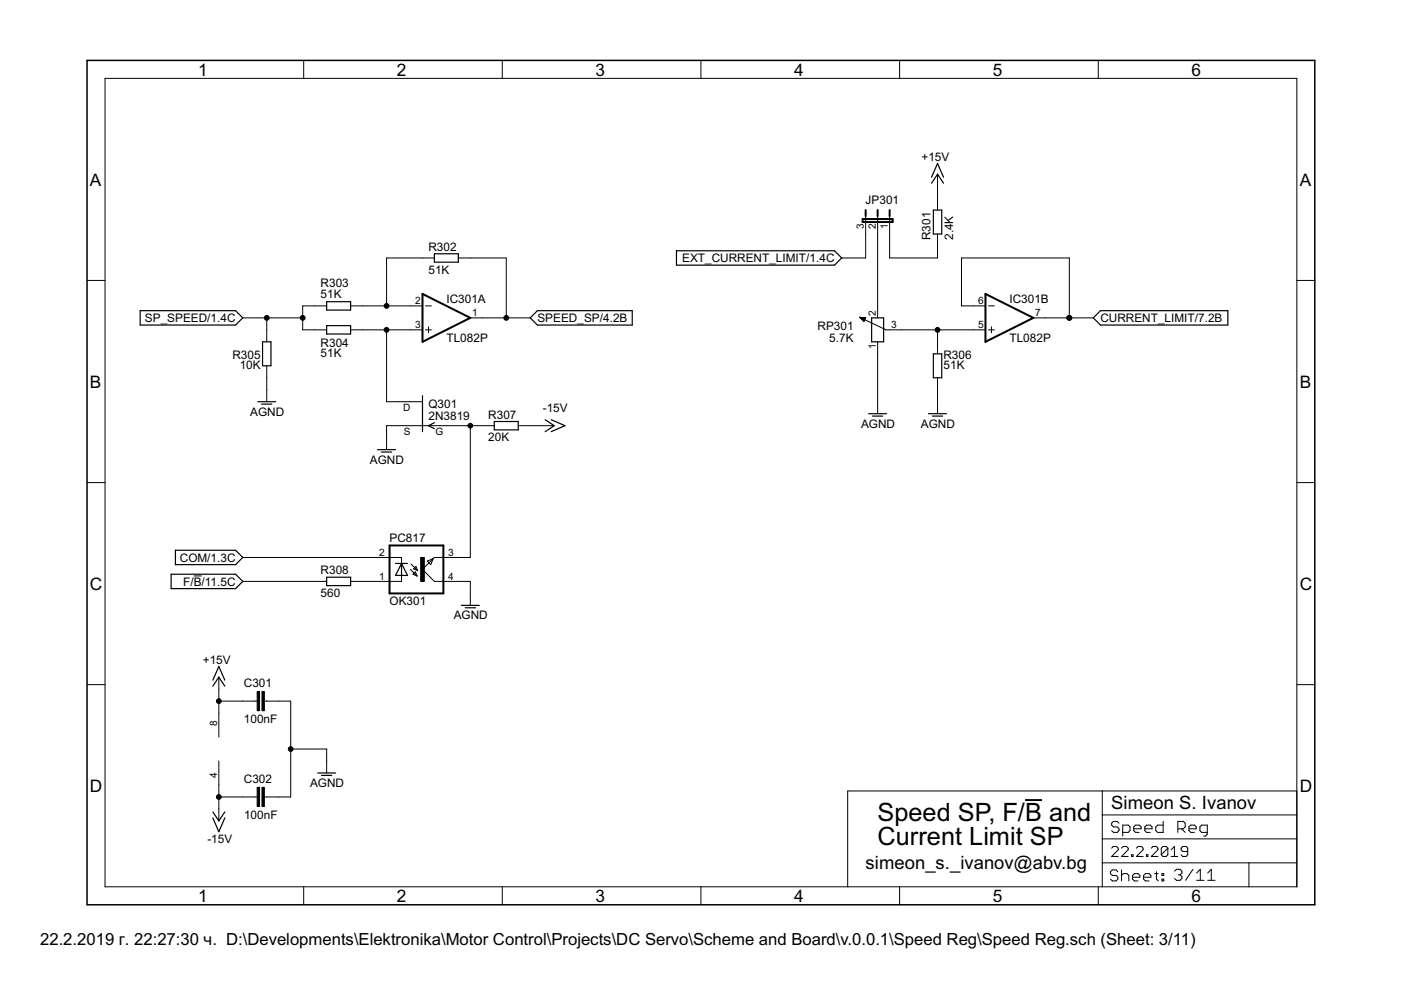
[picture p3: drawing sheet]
<svg xmlns="http://www.w3.org/2000/svg" width="297mm" height="210mm" viewBox="0 0 297 210" stroke-linecap="round" stroke-linejoin="round" font-family="sans-serif">
<g fill="#000" stroke="#000" stroke-width=".25">
<path d="M198.8 36.9l-1.3 1.9zM198.8 34.6l-1.3 3zM198.8 36.9l1.2 1.9zM198.8 34.6l1.2 3zM92.1 55.6h5.1zM92.1 53.8v1.8zM92.1 53.8h5.1zM97.2 53.8v1.8zM143.4 53.2v3zM143.4 53.2h33.5zM143.4 56.2h33.5zM176.9 53.2l1.6 1.5z"/>
<path d="M178.5 54.7l-1.6 1.5zM197.9 44.5v5.1zM199.7 44.5v5.1zM197.9 44.5h1.8zM197.9 49.6h1.8zM29.7 65.9v3zM29.7 68.9h20.3zM29.7 65.9h20.3zM50 68.9l1.5-1.5zM50 65.9l1.5 1.5zM55.7 72.5v5.1zM57.4 72.5v5.1z"/>
<path d="M55.7 72.5h1.7zM55.7 77.6h1.7zM69.3 65.7h5zM69.3 64v1.7zM69.3 70.8h5zM69.3 69v1.8zM69.3 64h5zM74.3 64v1.7zM69.3 69h5zM74.3 69v1.8zM112.4 67.4l1.5-1.5zM112.4 67.4l1.5 1.5z"/>
<path d="M113.9 65.9h20.1zM113.9 68.9h20.1zM134 65.9v3zM184.8 72.5h2.5zM184.8 67.4v5.1zM184.8 67.4h2.5zM187.3 67.4v5.1zM197.9 75h1.8zM199.7 75v5.1zM231.8 67.4l1.5-1.5zM231.8 67.4l1.5 1.5zM233.3 65.9h27z"/>
<path d="M233.3 68.9h27zM260.3 65.9v3zM54.7 85.2h3.8zM55.5 85.7h2.1zM80.1 95.3h3.8zM80.9 95.8h2.1zM89.6 83.9v7.6zM90.8 90.3l1.3 .6zM90.8 90.3l1.3-.7zM104.8 91.1h5.1zM104.8 89.4v1.7zM104.8 89.4h5.1z"/>
<path d="M109.9 89.4v1.7zM115.6 91.5l1.9-1.2zM116.9 91.5l2.9-1.2zM115.6 89l1.9 1.3zM116.9 89l2.9 1.3zM184.2 87.7h3.8zM185 88.2h2.2zM196.9 87.7h3.8zM197.7 88.2h2.2zM197.9 75v5.1zM197.9 80.1h1.8zM37.2 116.7v3z"/>
<path d="M37.2 119.7h12.8zM37.2 116.7h12.8zM50 119.7l1.5-1.5zM50 116.7l1.5 1.5zM85.1 119.5l-1.2 2.5zM83.9 119.5h1.2zM85.1 119.5h1.3zM36.3 121.8v3zM36.3 124.8h13.7zM36.3 121.8h13.7zM50 124.8l1.5-1.5zM50 121.8l1.5 1.5z"/>
<path d="M69.3 124.2h5zM69.3 122.4v1.8zM69.3 122.4h5zM74.3 122.4v1.8zM85.1 119.5v2.5zM83.9 122h1.2zM85.1 119.5l1.3 2.5zM85.1 122h1.3zM97.8 128.4h3.8zM98.6 128.9h2.2zM46.4 143.6l-1.3 1.9zM46.4 141.3l-1.3 2.9z"/>
<path d="M46.4 143.6l1.3 1.9zM46.4 141.3l1.3 2.9zM45.1 172.1l1.3 2zM45.1 173.4l1.3 2.9zM47.7 172.1l-1.3 2zM47.7 173.4l-1.3 2.9zM67.4 163.9h3.8zM68.2 164.4h2.1z"/>
</g>
<g fill="#000" stroke="#000" stroke-width=".21">
<path d="M22.3 16.6v171.4zM64.4 12.8v3.8zM106.5 12.8v3.8zM148.6 12.8v3.8zM190.7 12.8v3.8zM232.9 12.8v3.8zM22.3 16.6h252.7zM198.8 36.9v2.6zM18.5 59.5h3.8zM82 54.7v10.2zM89.6 54.7h2.5zM82 54.7h7.6z"/>
<path d="M97.2 54.7h2.5zM99.7 54.7h7.6zM107.3 54.7v12.7zM183.5 47.1v2.5zM183.5 45.8v1.3zM183.5 49.6v5.1zM178.5 54.7h5zM186.1 47.1v2.5zM186.1 45.8v1.3zM186.1 49.6v15.3zM188.6 47.1v2.5zM188.6 45.8v1.3z"/>
<path d="M188.6 49.6v5.1zM198.8 42v2.5zM198.8 49.6v2.6zM198.8 39.5v2.5zM198.8 52.2v2.5zM188.6 54.7h10.2zM203.9 54.7h22.8zM226.7 54.7v12.7zM275 59.5h3.8zM51.5 67.4h5.1zM56.6 69.9v2.6zM56.6 67.4h7.6z"/>
<path d="M56.6 67.4v2.5zM64.2 67.4v2.5zM64.2 64.9v2.5zM64.2 64.9h2.5zM66.7 64.9h2.6zM66.7 69.9h2.6zM64.2 69.9h2.5zM74.3 64.9h2.6zM74.3 69.9h2.6zM76.9 64.9h5.1zM76.9 69.9h5.1zM82 64.9h5z"/>
<path d="M82 69.9h5zM87 64.9h2.6zM87 69.9h2.6zM90.2 69.9h1.3zM90.2 64.9h1.3zM90.8 69.3v1.3zM99.7 67.4h2.6zM102.3 67.4h5zM107.3 67.4h5.1zM182.3 67.3l.9 .9zM182.4 67.4h1.1zM182.5 67.5h1z"/>
<path d="M182.6 67.6h.8zM182.8 67.8h.5zM182.9 67.9h.4zM183 68h.2zM183.5 67.4l-.3 .8zM182.3 67.3l1.2 .1zM186.1 72.5v2.5zM186.1 64.9v2.5zM186.1 75v10.2zM182.3 67.3l5.6 2.6zM187.9 69.9h.7zM188.6 69.9h2.6z"/>
<path d="M198.8 72.5v2.5zM191.2 69.9h7.6zM198.8 69.9v2.6zM203.9 54.7v10.2zM206.4 64.9h2.5zM206.4 69.9h2.5zM203.9 64.9h2.5zM198.8 69.9h7.6zM209.6 69.9h1.2zM209.6 64.9h1.2zM210.2 69.3v1.3zM219.1 67.4h2.5z"/>
<path d="M221.6 67.4h5.1zM226.7 67.4h5.1zM56.6 77.6v2.5zM56.6 82.6v2.6zM56.6 80.1v2.5zM82 92.8v2.5zM82 90.3v2.5zM82 69.9v15.3zM84.5 85.2h5.1zM84.5 90.3h5.1zM82 90.3h2.5zM82 85.2h2.5z"/>
<path d="M89.6 90.3h5zM94.6 90.3h5.1zM99.7 90.3h2.6zM102.3 90.3h2.5zM109.9 90.3h2.5zM115 90.3h2.5zM112.4 90.3h2.6zM186.1 85.2v2.5zM198.8 80.1v2.5zM198.8 85.2v2.5zM198.8 82.6v2.6zM18.5 102.3h3.8z"/>
<path d="M51.5 118.2h27.9zM79.4 118.2h2.6zM85.1 118.2v1.3zM82 118.2h3.1zM87.2 119.6l1.4 1.4zM90.6 119l.7 .7zM91.8 118.4l-.5 1.3zM91.8 118.4l.3-.2zM90.6 119l1.2-.6zM92.1 118.2h2.5zM94.6 118.2h2.6zM97.2 118.2h2.5z"/>
<path d="M99.7 90.3v27.9zM275 102.3h3.8zM41.1 122.1h1.7zM51.5 123.3h15.2zM66.7 123.3h2.6zM74.3 123.3h2.6zM79.4 123.3h2.6zM76.9 123.3h2.5zM85.1 122v1.3zM82 123.3h3.1zM87 120.7l1.4 1.4zM87.5 121.8l.6-.6z"/>
<path d="M87.7 120.6l.5-.5zM88.1 121.2l.3 .9zM88.2 120.1l.4 .9zM87.5 121.8l.9 .3zM87.7 120.6l.9 .4zM91.8 118.4l-2.2 2.3zM89.6 120.7l2.5 2.6zM92.1 123.3h2.5zM94.6 123.3h2.6zM97.2 123.3h2.5zM99.7 125.8v2.6zM99.7 123.3v2.5z"/>
<path d="M18.5 145.2h3.8zM46.4 151.2v5.1zM46.4 143.6v2.5zM46.4 146.1v2.6zM46.4 148.7v2.5zM51.5 148.7h2.5zM46.4 148.7h5.1zM54 148.7h.5zM56 148.7h.6zM56.6 148.7h2.5zM59.1 148.7h2.5zM61.6 148.7v10.1z"/>
<path d="M61.6 158.8v10.2zM61.6 158.8h7.7zM69.3 158.8v2.6zM275 145.2h3.8zM46.4 161.4v5zM46.4 171.5v2.6zM46.4 169v2.5zM46.4 166.4v2.6zM51.5 169h2.5zM46.4 169h5.1zM54 169h.5zM56 169h.6z"/>
<path d="M56.6 169h2.5zM59.1 169h2.5zM69.3 161.4v2.5zM179.7 167.7h54zM233.7 167.7h41.3zM233.7 177.9h41.3zM233.7 172.8v5.1zM233.7 172.8h41.3zM233.7 167.7v5.1zM235.7 174.5v.4zM235.7 174.9l.4 .4zM236 179.5l-.3 .3z"/>
<path d="M235.7 174.5l.4-.3zM236.1 175.3h.8zM235.7 176.1l.4 .4zM236 179.5h.7zM236.1 174.2h.8zM236.9 175.3l.4 .4zM236.1 176.5h.8zM236.7 179.5l.4 .3zM236.9 174.2l.4 .3zM237.3 175.7v.4zM237.3 176.1l-.4 .4zM238 174.9v2.4z"/>
<path d="M238 174.9h1.2zM238.1 179.5l-.3 .3zM238.1 179.5h.7zM239.2 174.9l.4 .4zM238 176.5h1.2zM238.8 179.5l.4 .3zM239.6 175.3v.8zM239.6 176.1l-.4 .4zM240.4 175.3v.8zM240.4 175.3l.4-.4zM240.4 176.1l.4 .4zM240.8 174.9h.7z"/>
<path d="M241.3 179.5l-.4 .3zM240.8 176.5h.7zM241.5 174.9l.4 .4zM241.9 175.3v.4zM240.4 175.7h1.5zM241.3 179.5h.7zM242 179.5l.4 .3zM242.7 175.3v.8zM242.7 175.3l.4-.4zM242.7 176.1l.4 .4zM243.1 174.9h.8zM243.1 176.5h.8z"/>
<path d="M243.9 174.9l.4 .4zM244.3 175.3v.4zM242.7 175.7h1.6zM244.5 179.5l-.4 .3zM245 175.3v.8zM245 175.3l.4-.4zM244.5 179.5h.7zM245 176.1l.4 .4zM245.4 174.9h1.2zM245.2 179.5l.3 .3zM246.5 179.5l-.3 .3zM246.5 179.5h.8z"/>
<path d="M246.6 174.2v2.3zM245.4 176.5h1.2zM247.3 179.5l.3 .3zM247.6 179.8v1.4zM249 179.5v2.1zM249.7 174.2v2.3zM249.7 174.2h1.2zM250.4 179.8v.4zM250.5 175.7l.8 .8zM250.8 179.5l-.4 .3zM250.9 174.2l.4 .3zM249.7 175.7h1.2z"/>
<path d="M251.3 174.5v.8zM251.3 175.3l-.4 .4zM250.8 179.5h.7zM251.5 179.5l.3 .3zM252.1 175.3v.8zM252.1 175.3l.4-.4zM252.1 176.1l.4 .4zM252.5 174.9h.7zM252.5 176.5h.7zM253.2 174.9l.4 .4zM253.6 175.3v.4zM252.1 175.7h1.5z"/>
<path d="M254.4 175.3v.8zM254.4 176.1l.4 .4zM254.4 175.3l.4-.4zM254.8 176.5h1.2zM255.2 177.3h.4zM255.6 177.3l.4-.4zM256 174.9v2zM254.8 174.9h1.2zM275 172.8v5.1zM275 167.7v5.1zM22.3 188h252.7zM64.4 188v3.8z"/>
<path d="M106.5 188v3.8zM148.6 188v3.8zM179.7 167.7v20.3zM190.7 188v3.8zM232.9 188v3.8zM233.7 182.9v5.1zM233.7 177.9v5zM235.4 184.8v.4zM235.4 185.2l.4 .4zM237.1 180.2l-1.4 1.4zM235.4 184.8l.4-.4zM235.8 185.6h.8z"/>
<path d="M235.4 186.4l.4 .4zM235.8 184.4h.8zM236.6 185.6l.4 .4zM235.8 186.8h.8zM236.6 184.4l.4 .4zM237 186v.4zM237 186.4l-.4 .4zM235.7 181.6h1.4zM237.1 179.8v.4zM237.8 181.6l1.4-1.4zM237.8 184.4v2.4zM237.8 185.6l.4-.4z"/>
<path d="M238.2 185.2h.8zM239 185.2l.3 .4zM237.8 181.6h1.4zM239.2 179.8v.4zM239.3 185.6v1.2zM239.9 181.2v.4zM239.9 181.2h.3zM240.1 185.6v.8zM240.1 185.6l.4-.4zM240.2 181.2v.4zM239.9 181.6h.3zM240.1 186.4l.4 .4z"/>
<path d="M240.5 185.2h.8zM240.9 181.6l1.5-1.4zM240.5 186.8h.8zM241.3 185.2l.4 .4zM241.7 185.6v.4zM240.1 186h1.6zM240.9 181.6h1.5zM242.4 179.8v.4zM242.5 185.6v.8zM242.5 185.6l.3-.4zM242.5 186.4l.3 .4zM242.8 185.2h.8z"/>
<path d="M243.1 181.2v.4zM243.1 181.2h.3zM243.4 181.2v.4zM243.1 181.6h.3zM242.8 186.8h.8zM243.6 185.2l.4 .4zM244 185.6v.4zM242.5 186h1.5zM244.1 181.6l1.4-1.4zM244.8 185.2h.8zM245.2 184.8v1.6zM245.2 186.4l.4 .4z"/>
<path d="M244.1 181.6h1.4zM245.5 179.8v.4zM246.2 179.8v1.4zM246.2 181.2l1.4-1.4zM246.4 185.2h.3zM246.4 185.2v.4zM246.4 186.4h.3zM246.4 186.4v.4zM246.2 181.2l.3 .4zM246.7 185.2v.4zM246.4 185.6h.3zM246.7 186.4v.4z"/>
<path d="M246.4 186.8h.3zM246.5 181.6h.8zM247.6 181.2l-.3 .4zM248.3 180.2l.7-.7zM248.3 181.6h1.4zM249 184.7l.4-.4zM249.4 184.3h.8zM249 186.3l.4 .3zM250.2 184.3l.4 .4zM249.8 185.5h.4zM250.2 185.5l.4 .4zM249.4 186.6h.8z"/>
<path d="M250.4 181.2l.4 .4zM250.4 180.2l.4 .3zM250.6 184.7v.4zM250.2 185.5l.4-.4zM250.6 185.9v.4zM250.2 186.6l.4-.3zM250.8 181.6h.7zM250.8 180.5h1zM252.9 184.3l-1.5 2.3zM251.8 181.2l-.3 .4zM251.8 179.8v1.4zM253.7 185.1l.8-.8z"/>
<path d="M253.7 186.6h1.6zM254.5 184.3v2.3zM256.8 184.3l-.7 .8zM256.1 186.6h1.5zM256.8 184.3v2.3zM264.8 182.9v5.1zM264.8 182.9h10.2zM233.7 182.9h31.1zM275 182.9v5.1zM275 177.9v5zM275 16.6v171.4z"/>
<circle cx="56.6" cy="67.4" r=".51"/>
<circle cx="64.2" cy="67.4" r=".51"/>
<circle cx="82" cy="64.9" r=".51"/>
<circle cx="82" cy="69.9" r=".51"/>
<circle cx="107.3" cy="67.4" r=".51"/>
<circle cx="198.8" cy="69.9" r=".51"/>
<circle cx="226.7" cy="67.4" r=".51"/>
<circle cx="99.7" cy="90.3" r=".51"/>
<circle cx="46.4" cy="148.7" r=".51"/>
<circle cx="61.6" cy="158.8" r=".51"/>
<circle cx="46.4" cy="169" r=".51"/>
</g>
<path d="M217.3 169.6h3.6z" fill="#000" stroke="#000" stroke-width=".4"/>
<path d="M18.5 12.8v179zM18.5 12.8h260.3zM18.5 191.8h260.3zM278.8 12.8v179z" fill="#000" stroke="#000" stroke-width=".32"/>
<g fill="#000" stroke="#000" stroke-width=".42">
<path d="M182.9 46.4v.7zM182.9 46.4h6.4zM183.5 44.5v1.3zM186.1 44.5v1.3zM188.6 44.5v1.3zM182.9 47.1h6.4zM189.3 46.4v.7zM89.6 62.3v10.2zM89.6 62.3l10.1 5.1zM89.6 72.5l10.1-5.1zM208.9 62.3v10.2zM208.9 62.3l10.2 5.1z"/>
<path d="M208.9 72.5l10.2-5.1zM82.6 115.7h11.4zM82.6 125.8h11.4zM82.6 115.7v10.1zM94 115.7v10.1z"/>
</g>
<path d="M89.2 118.2h.8v5.1h-.8zM54.5 146.6h.5v4.1h-.5zM55.5 146.6h.5v4.1h-.5zM54.5 166.9h.5v4.1h-.5zM55.5 166.9h.5v4.1h-.5z" fill="#000" stroke="#000" stroke-width=".21"/>
<g font-size="6">
<text x="186.1" y="174.1">Speed SP, F/B and</text>
<text x="186.1" y="179.1">Current Limit SP</text>
</g>
<g font-size="4.4">
<text x="235.6" y="171.5">Simeon S. Ivanov</text>
<text x="183.5" y="184.2">simeon_s._ivanov@abv.bg</text>
</g>
<g font-size="4.1">
<text x="42" y="16">1</text>
<text x="84.1" y="16">2</text>
<text x="126.3" y="16">3</text>
<text x="168.4" y="16">4</text>
<text x="210.5" y="16">5</text>
<text x="252.6" y="16">6</text>
<text x="19.1" y="39.3">A</text>
<text x="275.6" y="39.3">A</text>
<text x="19.1" y="82.2">B</text>
<text x="275.6" y="82.2">B</text>
<text x="19.1" y="125">C</text>
<text x="275.6" y="125">C</text>
<text x="19.1" y="167.9">D</text>
<text x="275.6" y="167.9">D</text>
<text x="42" y="191.2">1</text>
<text x="84.1" y="191.2">2</text>
<text x="126.3" y="191.2">3</text>
<text x="168.4" y="191.2">4</text>
<text x="210.5" y="191.2">5</text>
<text x="252.6" y="191.2">6</text>
</g>
<text font-size="4" x="8.5" y="200.4">22.2.2019 г. 22:27:30 ч. D:\Developments\Elektronika\Motor Control\Projects\DC Servo\Scheme and Board\v.0.0.1\Speed Reg\Speed Reg.sch (Sheet: 3/11)</text>
<g font-size="2.8">
<text x="195.4" y="34.1">+15V</text>
<text x="183.5" y="43.3">JP301</text>
<text x="90.8" y="53.2">R302</text>
<text x="197.3" y="50.9" transform="rotate(-90 197.3 50.9)">R301</text>
<text x="202.1" y="50.9" transform="rotate(-90 202.1 50.9)">2.4K</text>
<text x="90.8" y="58">51K</text>
<text x="144.6" y="55.6">EXT_CURRENT_LIMIT/1.4C</text>
<text x="68" y="63.1">51K</text>
<text x="68" y="60.8">R303</text>
<text x="94.6" y="64.2">IC301A</text>
<text x="214" y="64.2">IC301B</text>
<text x="30.7" y="68.3">SP_SPEED/1.4C</text>
<text x="113.9" y="68.3">SPEED_SP/4.2B</text>
<text x="173.3" y="69.9">RP301</text>
<text x="233.3" y="68.3">CURRENT_LIMIT/7.2B</text>
<text x="49.3" y="76.1">R305</text>
<text x="68" y="75.8">51K</text>
<text x="68" y="73.5">R304</text>
<text x="94.6" y="72.5">TL082P</text>
<text x="175.8" y="72.5">5.7K</text>
<text x="200" y="76.1">R306</text>
<text x="214" y="72.5">TL082P</text>
<text x="50.8" y="78.3">10K</text>
<text x="200" y="78.3">51K</text>
<text x="53" y="88.1">AGND</text>
<text x="90.8" y="89">2N3819</text>
<text x="90.8" y="86.6">Q301</text>
<text x="103.5" y="88.8">R307</text>
<text x="115.1" y="87.3">-15V</text>
<text x="103.5" y="93.6">20K</text>
<text x="182.6" y="90.7">AGND</text>
<text x="195.3" y="90.7">AGND</text>
<text x="78.4" y="98.3">AGND</text>
<text x="38.1" y="119.1">COM/1.3C</text>
<text x="82.6" y="114.9">PC817</text>
<text x="38.9" y="124.2">F/B/11.5C</text>
<text x="68" y="121.8">R308</text>
<text x="68" y="126.6">560</text>
<text x="82.6" y="128.2">OK301</text>
<text x="96.2" y="131.3">AGND</text>
<text x="43" y="140.8">+15V</text>
<text x="51.7" y="145.7">C301</text>
<text x="51.7" y="153.4">100nF</text>
<text x="51.7" y="166.1">C302</text>
<text x="65.7" y="166.8">AGND</text>
<text x="51.7" y="173.7">100nF</text>
<text x="44" y="178.7">-15V</text>
</g>
<g font-size="2.4">
<text x="183.2" y="48.6" transform="rotate(-90 183.2 48.6)">3</text>
<text x="185.7" y="48.6" transform="rotate(-90 185.7 48.6)">2</text>
<text x="188.3" y="48.6" transform="rotate(-90 188.3 48.6)">1</text>
<text x="88" y="64.5">2</text>
<text x="207.4" y="64.5">6</text>
<text x="88" y="69.6">3</text>
<text x="100.1" y="67">1</text>
<text x="185.7" y="67" transform="rotate(-90 185.7 67)">2</text>
<text x="189" y="69.6">3</text>
<text x="207.4" y="69.6">5</text>
<text x="219.4" y="67">7</text>
<text x="185.7" y="74" transform="rotate(-90 185.7 74)">1</text>
<text x="85.5" y="87.1">D</text>
<text x="85.6" y="92.2">S</text>
<text x="92.3" y="92.2">G</text>
<text x="80.4" y="117.8">2</text>
<text x="95" y="117.8">3</text>
<text x="80.4" y="122.9">1</text>
<text x="95" y="122.9">4</text>
<text x="46" y="153.9" transform="rotate(-90 46 153.9)">8</text>
<text x="46" y="164.9" transform="rotate(-90 46 164.9)">4</text>
</g>
</svg>
